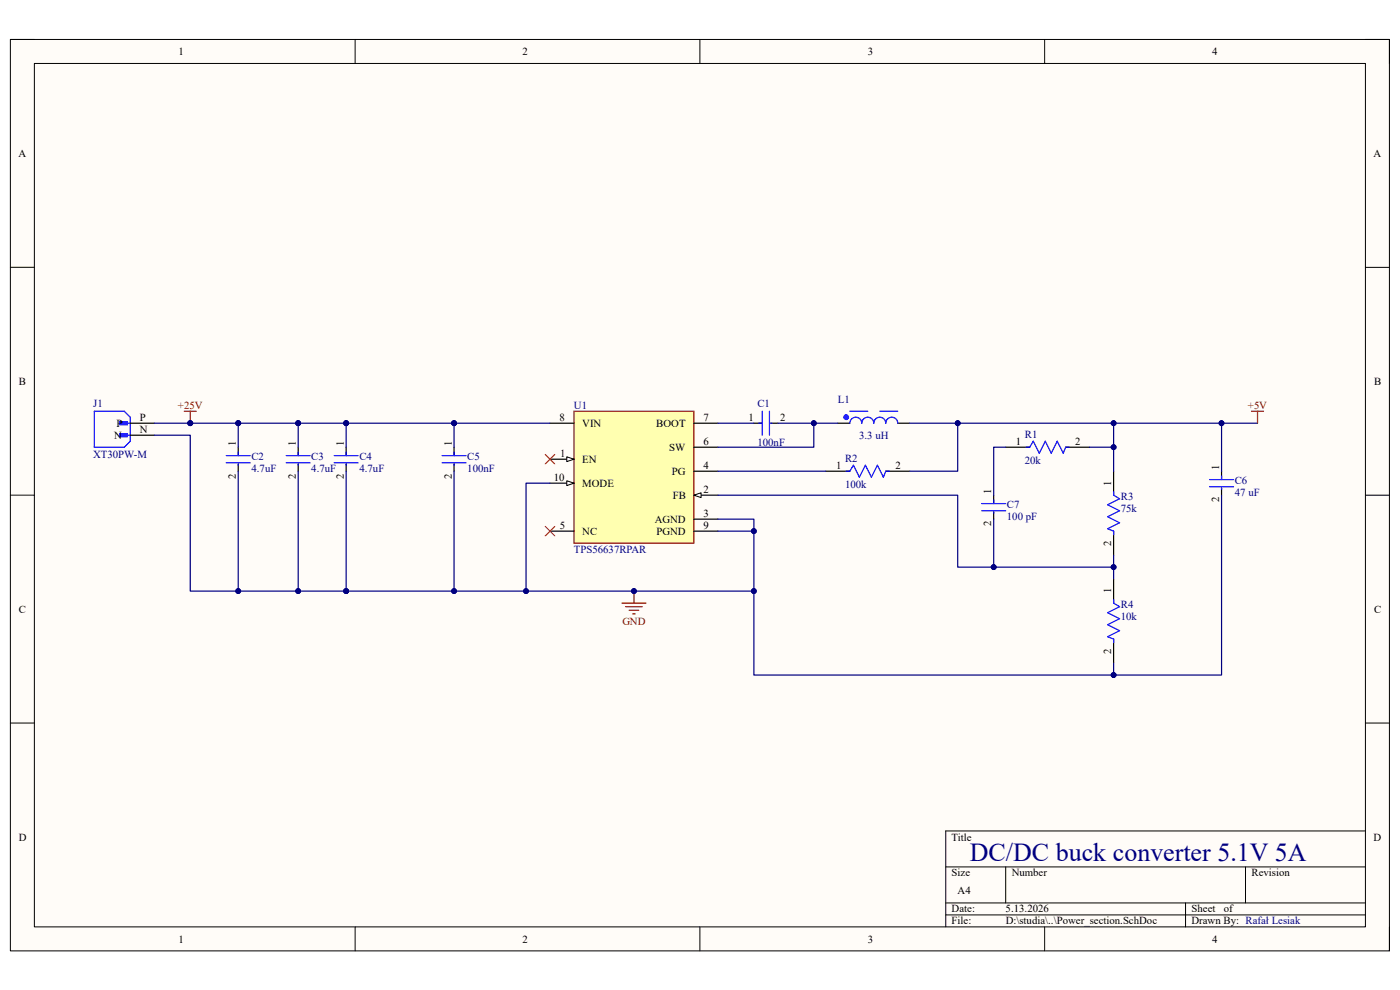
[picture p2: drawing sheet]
<svg xmlns="http://www.w3.org/2000/svg" width="297mm" height="210mm" viewBox="0 0 297 210" stroke-linecap="round" stroke-linejoin="round" font-family="sans-serif">
<path d="M2.2 8.4h292.6v193.3h-292.6z" fill-rule="evenodd" fill="#fffcf8"/>
<path d="M2.2 8.4h292.6v193.3h-292.6z" fill="none" stroke="#000" stroke-width=".21"/>
<path d="M7.3 13.5h282.4v183.1h-282.4z" fill-rule="evenodd" fill="#fffcf8"/>
<g fill="none" stroke="#000" stroke-width=".21">
<path d="M2.2 8.4h5.1M7.3 13.5h282.4v183.1h-282.4zM75.3 8.4v5.1M148.5 8.4v5.1M221.6 8.4v5.1M289.7 8.4h5.1v5.1M2.2 56.7h5.1M289.7 56.7h5.1M2.2 105h5.1M289.7 105.1h5.1M2.2 153.4h5.1M289.7 153.4h5.1"/>
<path d="M289.7 176.3h-89.1v20.3M75.3 196.6v5.1M148.5 196.6v5.1M200.6 183.9h89.1M200.6 191.5h89.1M200.6 194.1h89.1M213.4 183.9v7.6M221.6 196.6v5.1M251.5 191.5v5.1M264.2 183.9v7.6M294.8 196.6v5.1"/>
</g>
<path d="M50.5 94.9v1.8M50.5 98.4v1.6M63.3 94.9v1.8M63.3 98.4v1.6M73.4 94.9v1.8M73.4 98.4v1.6M96.3 94.9v1.8M96.3 98.4v1.6" fill="none" stroke="#000" stroke-width=".25"/>
<g fill="none" stroke="#00f" stroke-width=".25">
<path d="M48 96.7h5.1M48 98.2h5.1M50.5 95.9v.8M50.5 98.4v.3M60.7 96.7h5.1M60.7 98.2h5.1M63.3 95.9v.8M63.3 98.4v.3M70.9 96.7h5.1M70.9 98.2h5.1M73.4 95.9v.8M73.4 98.4v.3"/>
<path d="M93.8 96.7h5.1M93.8 98.2h5.1M96.3 95.9v.8M96.3 98.4v.3"/>
</g>
<path d="M121.8 87.2h25.4v28h-25.4z" fill-rule="evenodd" fill="#ffffb0"/>
<path d="M121.8 87.2h25.4v28h-25.4z" fill="none" stroke="#800000" stroke-width=".25"/>
<path d="M116.7 89.8h5.1M116.7 97.4h5.1M147.2 89.8h5.1" fill="none" stroke="#000" stroke-width=".25"/>
<path d="M120.2 96.9l1.6 .5-1.6 .5z" fill="#f8fcff"/>
<path d="M120.2 96.9l1.6 .5-1.6 .5z" fill="none" stroke="#000" stroke-width=".21"/>
<path d="M147.2 105h5.1" fill="none" stroke="#000" stroke-width=".25"/>
<path d="M147.2 105l1.5-.5v1.1z" fill="#f8fcff"/>
<path d="M147.2 105l1.5-.5v1.1z" fill="none" stroke="#000" stroke-width=".21"/>
<path d="M116.7 102.5h5.1" fill="none" stroke="#000" stroke-width=".25"/>
<path d="M120.2 102l1.6 .5-1.6 .5z" fill="#f8fcff"/>
<path d="M120.2 102l1.6 .5-1.6 .5z" fill="none" stroke="#000" stroke-width=".21"/>
<g fill="none" stroke="#000" stroke-width=".25">
<path d="M147.2 100h5.1M147.2 94.9h5.1M159.9 89.8h1.8M163.5 89.8h1.5M175.2 100h5.1M187.9 100h5.1M213.4 94.9h5.1M226.1 94.9h5.1M236.3 100v5.1M259.2 100v1.7M116.7 112.7h5.1M147.2 112.7h5.1"/>
<path d="M147.2 110.1h5.1M210.8 105.1v1.7M210.8 108.6v1.5M236.3 112.7v5.1M259.2 103.5v1.6M236.3 122.9v5M236.3 135.6v5.1"/>
</g>
<g fill="none" stroke="#00f" stroke-width=".25">
<path d="M161 89.8h.7M161.7 87.2v5.1M163.2 87.2v5.1M163.5 89.8h.2M179.5 100h.8l.7-1.3 1.3 2.5 1.3-2.5 1.3 2.5 1.2-2.5 1.3 2.5 .5-1.2h.8M217.7 94.9h.8l.7-1.3 1.3 2.5 1.3-2.5 1.2 2.5 1.3-2.5 1.3 2.5 .5-1.2h.7M208.3 106.8h5.1M208.3 108.4h5.1M210.8 106.1v.7M210.8 108.6v.3M236.3 104.3v.8l1.2 .7-2.5 1.3 2.5 1.3-2.5 1.2 2.5 1.3-2.5 1.3 1.3 .5v.7M256.6 101.7h5.1"/>
<path d="M256.6 103.3h5.1M259.2 101v.7M259.2 103.5v.3M236.3 127.2v.7l1.2 .8-2.5 1.3 2.5 1.3-2.5 1.2 2.5 1.3-2.5 1.3 1.3 .5v.7"/>
</g>
<path d="M50.5 89.8v5.1" fill="none" stroke="#000080" stroke-width=".25"/>
<circle cx="50.5" cy="89.8" r=".51" fill="#000080"/>
<circle cx="50.5" cy="89.8" r=".51" fill="none" stroke="#000080" stroke-width=".21"/>
<path d="M63.3 89.8v5.1" fill="none" stroke="#000080" stroke-width=".25"/>
<circle cx="63.3" cy="89.8" r=".51" fill="#000080"/>
<circle cx="63.3" cy="89.8" r=".51" fill="none" stroke="#000080" stroke-width=".21"/>
<path d="M73.4 89.8v5.1" fill="none" stroke="#000080" stroke-width=".25"/>
<circle cx="73.4" cy="89.8" r=".51" fill="#000080"/>
<circle cx="73.4" cy="89.8" r=".51" fill="none" stroke="#000080" stroke-width=".21"/>
<path d="M96.3 89.8v5.1" fill="none" stroke="#000080" stroke-width=".25"/>
<circle cx="96.3" cy="89.8" r=".51" fill="#000080"/>
<circle cx="96.3" cy="89.8" r=".51" fill="none" stroke="#000080" stroke-width=".21"/>
<path d="M96.3 100v25.4" fill="none" stroke="#000080" stroke-width=".25"/>
<circle cx="96.3" cy="125.4" r=".51" fill="#000080"/>
<circle cx="96.3" cy="125.4" r=".51" fill="none" stroke="#000080" stroke-width=".21"/>
<path d="M73.4 100v25.4" fill="none" stroke="#000080" stroke-width=".25"/>
<circle cx="73.4" cy="125.4" r=".51" fill="#000080"/>
<circle cx="73.4" cy="125.4" r=".51" fill="none" stroke="#000080" stroke-width=".21"/>
<path d="M116.7 102.5h-5.1v22.9h-38.2" fill="none" stroke="#000080" stroke-width=".25"/>
<circle cx="111.6" cy="125.4" r=".51" fill="#000080"/>
<circle cx="111.6" cy="125.4" r=".51" fill="none" stroke="#000080" stroke-width=".21"/>
<circle cx="96.3" cy="125.4" r=".51" fill="#000080"/>
<circle cx="96.3" cy="125.4" r=".51" fill="none" stroke="#000080" stroke-width=".21"/>
<circle cx="73.4" cy="125.4" r=".51" fill="#000080"/>
<circle cx="73.4" cy="125.4" r=".51" fill="none" stroke="#000080" stroke-width=".21"/>
<path d="M63.3 100v25.4h10.1" fill="none" stroke="#000080" stroke-width=".25"/>
<circle cx="63.3" cy="125.4" r=".51" fill="#000080"/>
<circle cx="63.3" cy="125.4" r=".51" fill="none" stroke="#000080" stroke-width=".21"/>
<circle cx="73.4" cy="125.4" r=".51" fill="#000080"/>
<circle cx="73.4" cy="125.4" r=".51" fill="none" stroke="#000080" stroke-width=".21"/>
<path d="M152.3 89.8h7.6M172.7 89.8v5.1h-20.4" fill="none" stroke="#000080" stroke-width=".25"/>
<circle cx="172.7" cy="89.8" r=".51" fill="#000080"/>
<circle cx="172.7" cy="89.8" r=".51" fill="none" stroke="#000080" stroke-width=".21"/>
<path d="M152.3 100h22.9M203.2 89.8v10.2h-10.2" fill="none" stroke="#000080" stroke-width=".25"/>
<circle cx="203.2" cy="89.8" r=".51" fill="#000080"/>
<circle cx="203.2" cy="89.8" r=".51" fill="none" stroke="#000080" stroke-width=".21"/>
<path d="M213.4 94.9h-2.6v10.2M231.2 94.9h5.1" fill="none" stroke="#000080" stroke-width=".25"/>
<circle cx="236.3" cy="94.9" r=".51" fill="#000080"/>
<circle cx="236.3" cy="94.9" r=".51" fill="none" stroke="#000080" stroke-width=".21"/>
<path d="M236.3 117.8v5.1" fill="none" stroke="#000080" stroke-width=".25"/>
<circle cx="236.3" cy="120.3" r=".51" fill="#000080"/>
<circle cx="236.3" cy="120.3" r=".51" fill="none" stroke="#000080" stroke-width=".21"/>
<path d="M152.3 105.1h50.9v15.2h33.1" fill="none" stroke="#000080" stroke-width=".25"/>
<circle cx="210.8" cy="120.3" r=".51" fill="#000080"/>
<circle cx="210.8" cy="120.3" r=".51" fill="none" stroke="#000080" stroke-width=".21"/>
<circle cx="236.3" cy="120.3" r=".51" fill="#000080"/>
<circle cx="236.3" cy="120.3" r=".51" fill="none" stroke="#000080" stroke-width=".21"/>
<path d="M210.8 110.1v10.2" fill="none" stroke="#000080" stroke-width=".25"/>
<circle cx="210.8" cy="120.3" r=".51" fill="#000080"/>
<circle cx="210.8" cy="120.3" r=".51" fill="none" stroke="#000080" stroke-width=".21"/>
<path d="M152.3 110.1h7.6v33.1h76.4v-2.5" fill="none" stroke="#000080" stroke-width=".25"/>
<circle cx="159.9" cy="112.7" r=".51" fill="#000080"/>
<circle cx="159.9" cy="112.7" r=".51" fill="none" stroke="#000080" stroke-width=".21"/>
<circle cx="159.9" cy="125.4" r=".51" fill="#000080"/>
<circle cx="159.9" cy="125.4" r=".51" fill="none" stroke="#000080" stroke-width=".21"/>
<circle cx="236.3" cy="143.2" r=".51" fill="#000080"/>
<circle cx="236.3" cy="143.2" r=".51" fill="none" stroke="#000080" stroke-width=".21"/>
<path d="M152.3 112.7h7.6" fill="none" stroke="#000080" stroke-width=".25"/>
<circle cx="159.9" cy="112.7" r=".51" fill="#000080"/>
<circle cx="159.9" cy="112.7" r=".51" fill="none" stroke="#000080" stroke-width=".21"/>
<path d="M111.6 125.4h48.3" fill="none" stroke="#000080" stroke-width=".25"/>
<circle cx="111.6" cy="125.4" r=".51" fill="#000080"/>
<circle cx="111.6" cy="125.4" r=".51" fill="none" stroke="#000080" stroke-width=".21"/>
<circle cx="134.5" cy="125.4" r=".51" fill="#000080"/>
<circle cx="134.5" cy="125.4" r=".51" fill="none" stroke="#000080" stroke-width=".21"/>
<circle cx="159.9" cy="125.4" r=".51" fill="#000080"/>
<circle cx="159.9" cy="125.4" r=".51" fill="none" stroke="#000080" stroke-width=".21"/>
<path d="M259.2 105.1v38.1h-22.9" fill="none" stroke="#000080" stroke-width=".25"/>
<circle cx="236.3" cy="143.2" r=".51" fill="#000080"/>
<circle cx="236.3" cy="143.2" r=".51" fill="none" stroke="#000080" stroke-width=".21"/>
<path d="M236.3 89.8h22.9v10.2" fill="none" stroke="#000080" stroke-width=".25"/>
<circle cx="259.1" cy="89.8" r=".51" fill="#000080"/>
<circle cx="259.1" cy="89.8" r=".51" fill="none" stroke="#000080" stroke-width=".21"/>
<circle cx="236.3" cy="89.8" r=".51" fill="#000080"/>
<circle cx="236.3" cy="89.8" r=".51" fill="none" stroke="#000080" stroke-width=".21"/>
<path d="M259.2 89.8h7.6" fill="none" stroke="#000080" stroke-width=".25"/>
<circle cx="259.1" cy="89.8" r=".51" fill="#000080"/>
<circle cx="259.1" cy="89.8" r=".51" fill="none" stroke="#000080" stroke-width=".21"/>
<path d="M39.1 87.2h2.5M40.4 87.2v2.6M265.5 87.2h2.6M266.8 87.2v2.6" fill="none" stroke="#800000" stroke-width=".25"/>
<circle cx="40.4" cy="89.8" r=".51" fill="#000080"/>
<circle cx="40.4" cy="89.8" r=".51" fill="none" stroke="#000080" stroke-width=".21"/>
<path d="M131.9 127.9h5.1M132.7 128.7h3.6M133.5 129.5h2M134.2 130.2h.5M134.5 125.4v2.5" fill="none" stroke="#800000" stroke-width=".25"/>
<circle cx="134.5" cy="125.4" r=".51" fill="#000080"/>
<circle cx="134.5" cy="125.4" r=".51" fill="none" stroke="#000080" stroke-width=".21"/>
<path d="M115.7 96.4l2 2M117.7 96.4l-2 2M115.7 111.7l2 2M117.7 111.7l-2 2" fill="none" stroke="#f00" stroke-width=".21"/>
<path d="M25.4 89.5h1.6v.6h-1.6z" fill-rule="evenodd" fill="#00f"/>
<path d="M25.4 89.5h1.6v.6h-1.6z" fill="none" stroke="#00f" stroke-width=".25"/>
<path d="M25.4 92h1.6v.6h-1.6z" fill-rule="evenodd" fill="#00f"/>
<path d="M20 87.2h6.4l1.2 1.3v5.1l-1.2 1.3h-6.4zM25.4 92h1.6v.6h-1.6zM25.7 89.8h1.9M25.7 92.3h1.9" fill="none" stroke="#00f" stroke-width=".25"/>
<path d="M27.6 89.8h5.1M27.6 92.3h5.1" fill="none" stroke="#000" stroke-width=".25"/>
<path d="M32.7 89.8h7.7" fill="none" stroke="#000080" stroke-width=".25"/>
<circle cx="40.4" cy="89.8" r=".51" fill="#000080"/>
<circle cx="40.4" cy="89.8" r=".51" fill="none" stroke="#000080" stroke-width=".21"/>
<path d="M32.7 92.3h7.7v33.1h22.9" fill="none" stroke="#000080" stroke-width=".25"/>
<circle cx="50.5" cy="125.4" r=".51" fill="#000080"/>
<circle cx="50.5" cy="125.4" r=".51" fill="none" stroke="#000080" stroke-width=".21"/>
<circle cx="63.3" cy="125.4" r=".51" fill="#000080"/>
<circle cx="63.3" cy="125.4" r=".51" fill="none" stroke="#000080" stroke-width=".21"/>
<path d="M40.4 89.8h10.1" fill="none" stroke="#000080" stroke-width=".25"/>
<circle cx="50.5" cy="89.8" r=".51" fill="#000080"/>
<circle cx="50.5" cy="89.8" r=".51" fill="none" stroke="#000080" stroke-width=".21"/>
<circle cx="40.4" cy="89.8" r=".51" fill="#000080"/>
<circle cx="40.4" cy="89.8" r=".51" fill="none" stroke="#000080" stroke-width=".21"/>
<path d="M50.5 89.8h12.8" fill="none" stroke="#000080" stroke-width=".25"/>
<circle cx="50.5" cy="89.8" r=".51" fill="#000080"/>
<circle cx="50.5" cy="89.8" r=".51" fill="none" stroke="#000080" stroke-width=".21"/>
<circle cx="63.3" cy="89.8" r=".51" fill="#000080"/>
<circle cx="63.3" cy="89.8" r=".51" fill="none" stroke="#000080" stroke-width=".21"/>
<path d="M63.3 89.8h10.1" fill="none" stroke="#000080" stroke-width=".25"/>
<circle cx="73.4" cy="89.8" r=".51" fill="#000080"/>
<circle cx="73.4" cy="89.8" r=".51" fill="none" stroke="#000080" stroke-width=".21"/>
<circle cx="63.3" cy="89.8" r=".51" fill="#000080"/>
<circle cx="63.3" cy="89.8" r=".51" fill="none" stroke="#000080" stroke-width=".21"/>
<path d="M73.4 89.8h22.9" fill="none" stroke="#000080" stroke-width=".25"/>
<circle cx="73.4" cy="89.8" r=".51" fill="#000080"/>
<circle cx="73.4" cy="89.8" r=".51" fill="none" stroke="#000080" stroke-width=".21"/>
<circle cx="96.3" cy="89.8" r=".51" fill="#000080"/>
<circle cx="96.3" cy="89.8" r=".51" fill="none" stroke="#000080" stroke-width=".21"/>
<path d="M96.3 89.8h20.4" fill="none" stroke="#000080" stroke-width=".25"/>
<circle cx="96.3" cy="89.8" r=".51" fill="#000080"/>
<circle cx="96.3" cy="89.8" r=".51" fill="none" stroke="#000080" stroke-width=".21"/>
<path d="M50.5 100v25.4" fill="none" stroke="#000080" stroke-width=".25"/>
<circle cx="50.5" cy="125.4" r=".51" fill="#000080"/>
<circle cx="50.5" cy="125.4" r=".51" fill="none" stroke="#000080" stroke-width=".21"/>
<path d="M177.7 89.8h2.6M190.5 89.8h2.5" fill="none" stroke="#000" stroke-width=".25"/>
<path d="M180.3 89.8a1.27 1.27 0 0 1 1.3-1.3 1.27 1.27 0 0 1 1.2 1.3 1.28 1.28 0 0 1 1.3-1.3 1.28 1.28 0 0 1 1.3 1.3 1.27 1.27 0 0 1 1.2-1.3 1.27 1.27 0 0 1 1.3 1.3 1.27 1.27 0 0 1 1.3-1.3 1.27 1.27 0 0 1 1.3 1.3" fill="none" stroke="#00f" stroke-width=".25"/>
<circle cx="179.5" cy="88.5" r=".51" fill="#00f"/>
<circle cx="179.5" cy="88.5" r=".51" fill="none" stroke="#00f" stroke-width=".21"/>
<path d="M180.3 87.2h3.8M186.6 87.2h3.9" fill="none" stroke="#00f" stroke-width=".25"/>
<path d="M165 89.8h12.7" fill="none" stroke="#000080" stroke-width=".25"/>
<circle cx="172.7" cy="89.8" r=".51" fill="#000080"/>
<circle cx="172.7" cy="89.8" r=".51" fill="none" stroke="#000080" stroke-width=".21"/>
<path d="M193 89.8h43.3v10.2" fill="none" stroke="#000080" stroke-width=".25"/>
<circle cx="203.2" cy="89.8" r=".51" fill="#000080"/>
<circle cx="203.2" cy="89.8" r=".51" fill="none" stroke="#000080" stroke-width=".21"/>
<circle cx="236.3" cy="89.8" r=".51" fill="#000080"/>
<circle cx="236.3" cy="89.8" r=".51" fill="none" stroke="#000080" stroke-width=".21"/>
<circle cx="236.3" cy="94.9" r=".51" fill="#000080"/>
<circle cx="236.3" cy="94.9" r=".51" fill="none" stroke="#000080" stroke-width=".21"/>
<text font-size="5.5" fill="#000080" x="205.7" y="182.7">DC/DC buck converter 5.1V 5A</text>
<g font-size="2.3">
<text x="37.9" y="11.7">1</text>
<text x="110.9" y="11.7">2</text>
<text x="184.1" y="11.7">3</text>
<text x="257.1" y="11.7">4</text>
<text x="3.9" y="33.3">A</text>
<text x="291.4" y="33.3">A</text>
<text x="4" y="81.6">B</text>
<text x="291.5" y="81.6">B</text>
<text x="29.7" y="89.3">P</text>
<text x="118.7" y="89.3">8</text>
<text x="149.2" y="89.3">7</text>
<text x="158.8" y="89.3">1</text>
<text x="165.5" y="89.3">2</text>
<text x="24.2" y="93.1">N</text>
<text x="24.7" y="90.6">P</text>
<text x="29.7" y="91.8">N</text>
<text x="50" y="94.6" transform="rotate(-90 50 94.6)">1</text>
<text x="62.8" y="94.6" transform="rotate(-90 62.8 94.6)">1</text>
<text x="72.9" y="94.6" transform="rotate(-90 72.9 94.6)">1</text>
<text x="95.8" y="94.6" transform="rotate(-90 95.8 94.6)">1</text>
<text x="123.5" y="90.6">VIN</text>
<text x="139.2" y="90.6">BOOT</text>
<text x="142" y="95.6">SW</text>
<text x="149.2" y="94.4">6</text>
<text x="215.5" y="94.4">1</text>
<text x="228.1" y="94.4">2</text>
<text x="50" y="101.5" transform="rotate(-90 50 101.5)">2</text>
<text x="62.8" y="101.5" transform="rotate(-90 62.8 101.5)">2</text>
<text x="72.9" y="101.5" transform="rotate(-90 72.9 101.5)">2</text>
<text x="95.8" y="101.5" transform="rotate(-90 95.8 101.5)">2</text>
<text x="117.5" y="102">10</text>
<text x="118.9" y="96.9">1</text>
<text x="123.5" y="98.2">EN</text>
<text x="142.5" y="100.7">PG</text>
<text x="149.2" y="99.4">4</text>
<text x="177.4" y="99.4">1</text>
<text x="189.9" y="99.4">2</text>
<text x="258.7" y="99.7" transform="rotate(-90 258.7 99.7)">1</text>
<text x="123.5" y="103.3">MODE</text>
<text x="142.7" y="105.8">FB</text>
<text x="149.2" y="104.5">2</text>
<text x="210.3" y="104.8" transform="rotate(-90 210.3 104.8)">1</text>
<text x="235.8" y="103" transform="rotate(-90 235.8 103)">1</text>
<text x="258.7" y="106.6" transform="rotate(-90 258.7 106.6)">2</text>
<text x="118.7" y="112.1">5</text>
<text x="123.5" y="113.4">NC</text>
<text x="138.9" y="110.9">AGND</text>
<text x="139.3" y="113.4">PGND</text>
<text x="149.2" y="109.6">3</text>
<text x="149.2" y="112.1">9</text>
<text x="210.3" y="111.7" transform="rotate(-90 210.3 111.7)">2</text>
<text x="235.8" y="115.8" transform="rotate(-90 235.8 115.8)">2</text>
<text x="235.8" y="125.9" transform="rotate(-90 235.8 125.9)">1</text>
<text x="4" y="130">C</text>
<text x="291.5" y="130">C</text>
<text x="235.8" y="138.6" transform="rotate(-90 235.8 138.6)">2</text>
<text x="4" y="178.3">D</text>
<text x="201.9" y="178.3">Title</text>
<text x="291.4" y="178.3">D</text>
<text x="201.9" y="185.9">Size</text>
<text x="214.6" y="185.9">Number</text>
<text x="265.5" y="185.9">Revision</text>
<text x="203.2" y="189.7">A4</text>
<text x="201.9" y="193.5">Date:</text>
<text x="201.9" y="196.1">File:</text>
<text x="213.3" y="193.5">5.13.2026</text>
<text x="213.4" y="196.1">D:\studia\..\Power_section.SchDoc</text>
<text x="252.8" y="196.1">Drawn By: Rafał Lesiak</text>
<text x="252.8" y="193.5">Sheet</text>
<text x="259.6" y="193.5">of</text>
<text x="37.9" y="199.9">1</text>
<text x="110.9" y="199.9">2</text>
<text x="184.1" y="199.9">3</text>
<text x="257.1" y="199.9">4</text>
</g>
<g font-size="2.3" fill="#000080">
<text x="19.8" y="86.4">J1</text>
<text x="121.8" y="86.7">U1</text>
<text x="160.7" y="86.4">C1</text>
<text x="177.8" y="85.4">L1</text>
<text x="160.7" y="94.6">100nF</text>
<text x="182.2" y="93.1">3.3 uH</text>
<text x="217.4" y="92.8">R1</text>
<text x="19.8" y="97.2">XT30PW-M</text>
<text x="53.3" y="97.7">C2</text>
<text x="53.3" y="100.2">4.7uF</text>
<text x="66" y="97.7">C3</text>
<text x="66" y="100.2">4.7uF</text>
<text x="76.2" y="97.7">C4</text>
<text x="76.2" y="100.2">4.7uF</text>
<text x="99.1" y="97.7">C5</text>
<text x="99.1" y="100.2">100nF</text>
<text x="179.3" y="97.9">R2</text>
<text x="217.4" y="98.4">20k</text>
<text x="179.3" y="103.5">100k</text>
<text x="213.6" y="107.8">C7</text>
<text x="237.8" y="106">R3</text>
<text x="262" y="102.7">C6</text>
<text x="262" y="105.3">47 uF</text>
<text x="213.6" y="110.4">100 pF</text>
<text x="237.8" y="108.6">75k</text>
<text x="121.8" y="117.3">TPS56637RPAR</text>
<text x="237.8" y="128.9">R4</text>
<text x="237.8" y="131.5">10k</text>
</g>
<g font-size="2.3" fill="#800000">
<text x="37.8" y="86.7">+25V</text>
<text x="264.8" y="86.7">+5V</text>
<text x="132" y="132.5">GND</text>
</g>
</svg>
